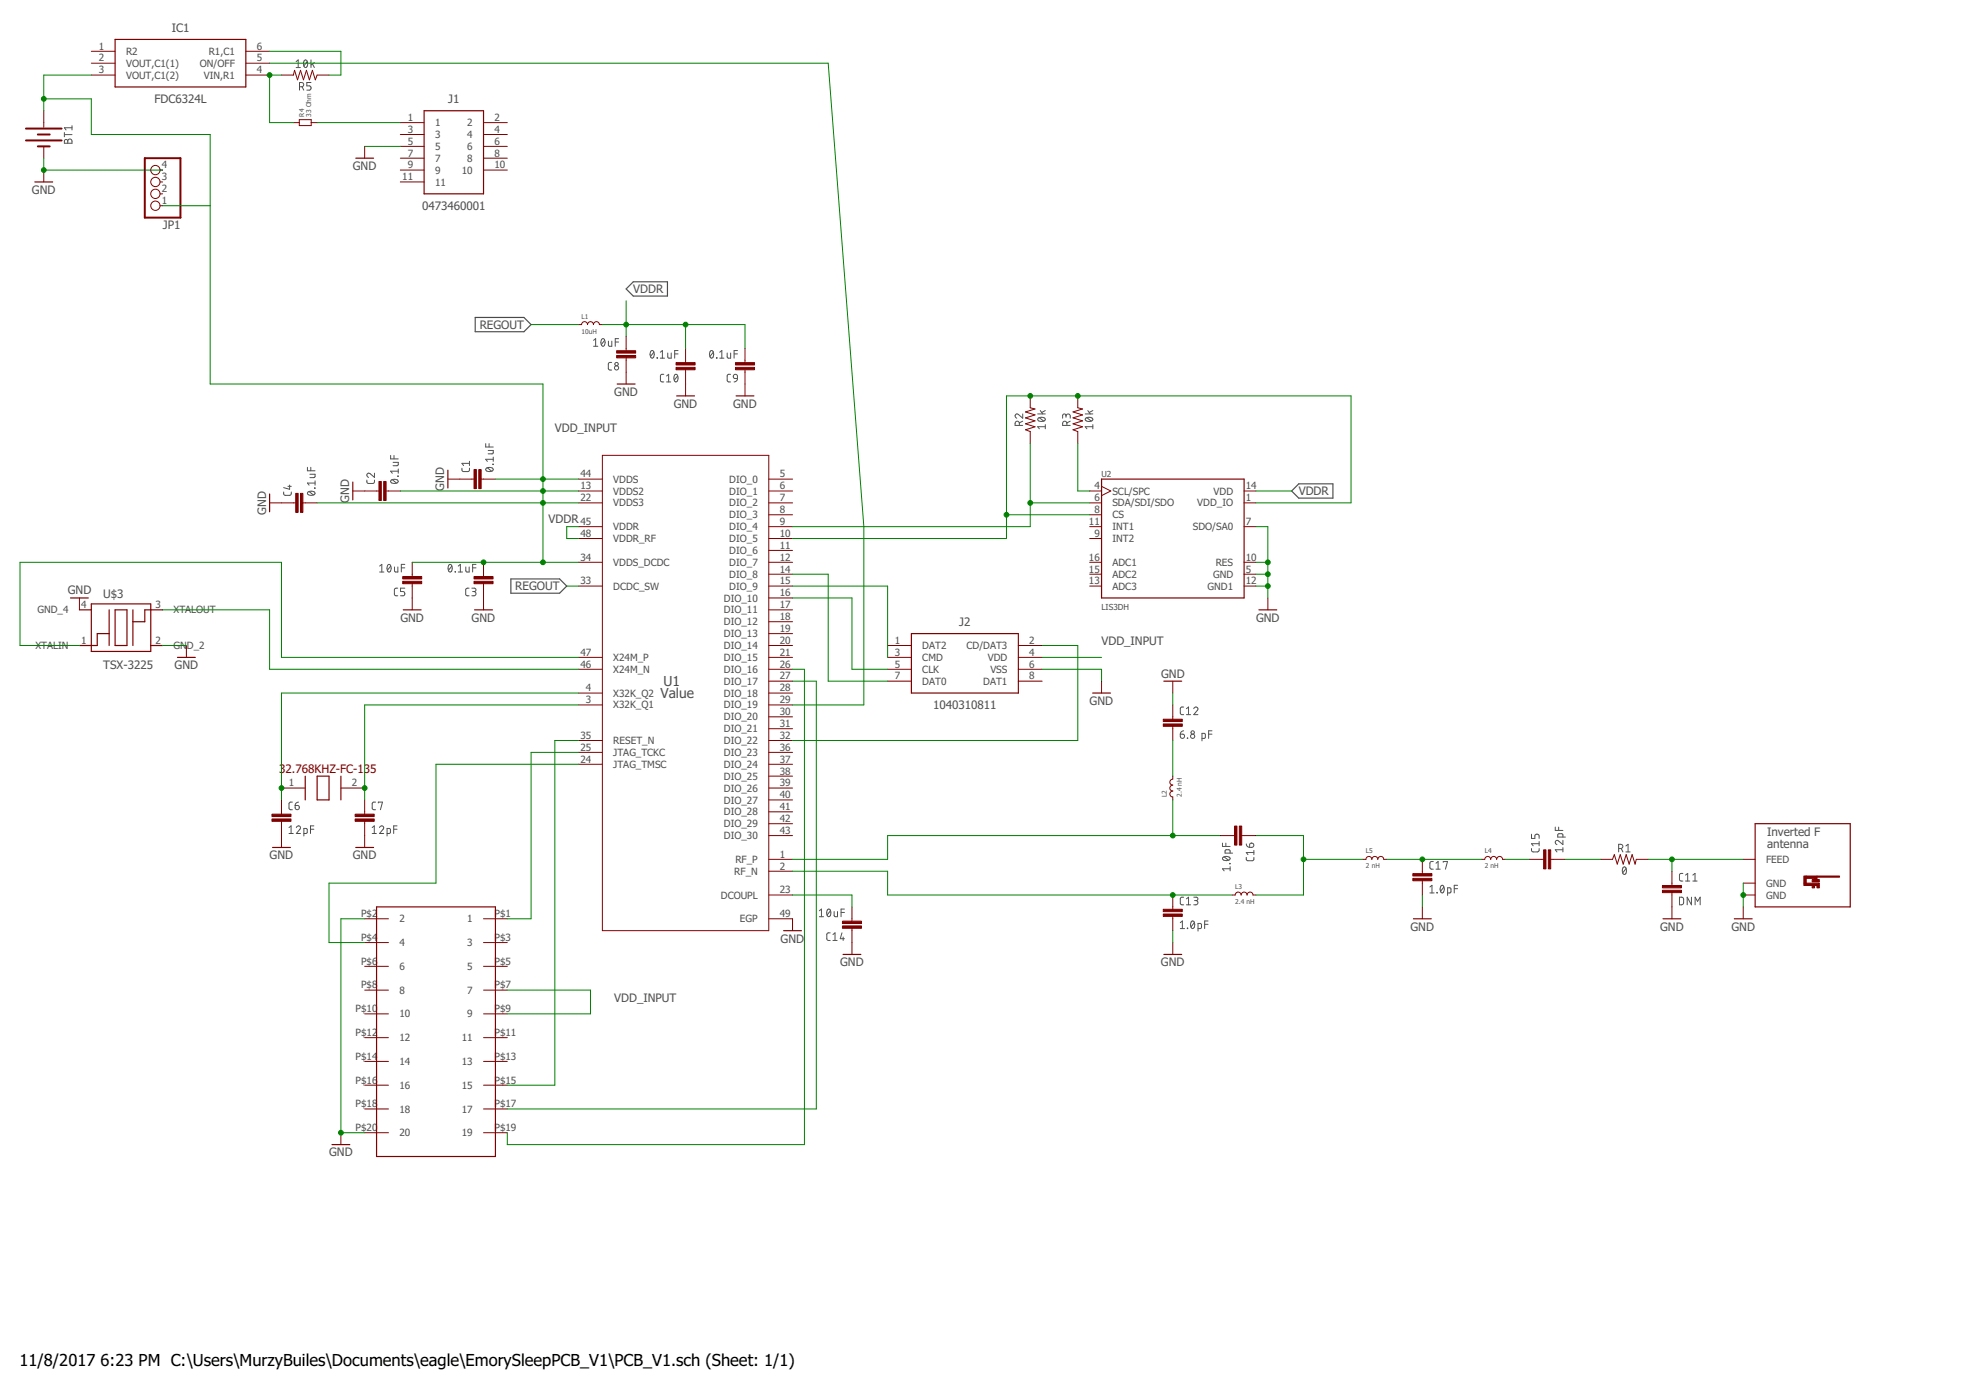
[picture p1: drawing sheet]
<svg xmlns="http://www.w3.org/2000/svg" width="420mm" height="297mm" viewBox="0 0 420 297" stroke-linecap="round" stroke-linejoin="round" font-family="sans-serif">
<g fill="none" stroke="#505050" stroke-width=".21">
<path d="M63.3 13.2l.4-.4v1.6M63.3 14.4h.9M64 18.5h.5a.46 .46 0 0 0 .4-.4 .46 .46 0 0 0-.4-.5h-.5v1.7M64.6 18.5l.3 .8M65.1 12.9l.2-.1a.95 .95 0 0 1 0 1.6 1 1 0 0 1-.2-1.5zM65.7 13.2l-.8 .9M66.5 17.6h-.9v.8h.5a.46 .46 0 0 1 .4 .4 .46 .46 0 0 1-.4 .5h-.5M66.5 12.8v1.6M66.8 13.7l.4 .7M67.2 13.4l-.7 .5M13.8 28.3v.9M13.8 28.8h1.6"/>
<path d="M13.9 29.9l.4-.1 .2 .4a.46 .46 0 0 1 .4-.5 .46 .46 0 0 1 .5 .5v.4h-1.6zM14.5 30.2v.4M15.4 26.9v.9M15.4 27.3h-1.6l.3 .5M126.9 72.7l.4-.3v1.6M126.9 74h.9M128.6 72.5l.3-.1a.95 .95 0 0 1 0 1.6 1.01 1.01 0 0 1-.3-1.5zM129.2 72.7l-.7 .9M130 72.9v.9l.3 .2h.4v-1.1M130.7 77.4l-.5 .1-.2 .3v1l.4 .3h.3M131.5 73.1h.7M132.2 72.4h-.7v1.6"/>
<path d="M139.1 75l.3-.1a.97 .97 0 0 1 0 1.6 1.03 1.03 0 0 1-.3-1.5zM139.7 75.3l-.7 .9M140.4 76.4l.1 .1zM141.1 76.5h.9M141.1 75.3l.5-.4v1.6M141.9 80h-.5l-.3 .3 .1 1.1 .3 .2h.4M142.7 75.4v1l.3 .1h.4v-1.1M144.2 75.6h.7M144.9 74.9h-.7v1.6M151.8 75l.3-.1a.97 .97 0 0 1 0 1.6 1.03 1.03 0 0 1-.3-1.5zM152.4 75.3l-.7 .9M153.1 76.4l.1 .1z"/>
<path d="M153.8 76.5h.9M153.8 75.3l.5-.4v1.6M155.4 75.4v1l.3 .1h.4v-1.1M156.1 80h-.5l-.2 .3v1.1l.2 .2h.5M156.9 75.6h.7M157.6 74.9h-.7v1.6M65.7 99.9v.7h1.6M66.4 99.9v.7M83.5 97.3v.8h1.6M84 98.8h1.1l-.1 .7h-1M84.2 97.3v.8M100.3 98.6v.9"/>
<path d="M100.3 99h-1.6l.4 .5M103.8 94.8v.7h1.6M104.2 100l.9 .7M104.3 96.3h1.1l-.1 .6-1 .1M104.5 94.8v.7M105.3 99.2l.1 .1zM105.4 97.7v.9M105.4 98.1h-1.6l.4 .5M142.5 81.6h.8M142.5 80.3l.4-.3v1.6M144.2 80.1l.3-.1a.97 .97 0 0 1 0 1.6 1.03 1.03 0 0 1-.3-1.5zM144.8 80.3l-.7 .9"/>
<path d="M156.8 80.1l.4-.1 .3 .1 .1 .8-.8-.1-.1-.4zM157.6 80.9l-.1 .4-.6 .3M217.8 90.9v-.4a.46 .46 0 0 0-.4-.5 .46 .46 0 0 0-.5 .5v.4h1.7M218.6 88.5v.9l-.9-.8a.45 .45 0 0 0-.7 .1 .45 .45 0 0 0 .3 .7M218.6 90l-.8 .4M221.8 88.5h1.6M221.9 89.4a1.02 1.02 0 0 1 1.5 .2 .97 .97 0 0 1-1.6 0zM222.1 89.3l.9 .7M222.3 87.7l.5 .8M223.4 91.2h-1.6l.3 .4M223.4 90.7v.9M223.4 87.7l-.8 .4"/>
<path d="M227.8 88.9a.46 .46 0 0 1 .5-.4 .46 .46 0 0 1 .4 .4v.5M227.8 89.2v-.4a.36 .36 0 0 0-.3-.3 .36 .36 0 0 0-.4 .3v.6M228 90.9v-.4a.46 .46 0 0 0-.4-.5 .46 .46 0 0 0-.5 .5v.4h1.6M228.7 90l-.7 .4M231.9 88.5h1.7M232 89.4a1.02 1.02 0 0 1 1.6 .2 .97 .97 0 0 1-1.7 0zM232.3 89.3l.9 .7M232.5 87.7l.5 .8M233.6 91.2h-1.7l.4 .4M233.6 90.7v.9M233.6 87.7l-.8 .4M60.6 105.1v.5l.4 .3 1-.1 .2-.2 .1-.5"/>
<path d="M61.5 103.9h.8M61.9 103.7v.9l-1.3-.4M65.8 105.2a1.03 1.03 0 0 1 1.5 .2 .97 .97 0 0 1-1.6 0zM66.1 105.1l.9 .7M66.2 101.3h1.1l-.1 .7-1 .1M67.2 104.3l.1 .1zM67.3 102.8v.9M67.3 103.2h-1.6l.4 .5M78.4 102.6v.5l.4 .2h1l.2-.2v-.5M80 101.1v.9l-.9-.8a.45 .45 0 0 0-.7 .2 .45 .45 0 0 0 .4 .6M83.6 102.6a1.03 1.03 0 0 1 1.5 .3 .97 .97 0 0 1-1.6 0zM83.8 102.5l.9 .7"/>
<path d="M85 101.7l.1 .1zM85.1 100.2v.9M85.1 100.7h-1.6l.3 .4M98.7 100.1v.5l.4 .2h1l.2-.2v-.5M103.9 100.1a1 1 0 0 1 1.5 .2 .95 .95 0 0 1-1.6 0zM81.1 122.2h.9M81.1 121l.5-.4v1.6M82.9 120.7l.2-.1a.95 .95 0 0 1 0 1.6 1.04 1.04 0 0 1-.2-1.5zM83.5 121l-.7 .9M84.3 121.2v.9l.3 .1h.4v-1M85 125.7l-.6 .1-.1 .2v1.1l.2 .2h.5M85.8 121.3h.7"/>
<path d="M86.5 125.7h-.9v.7h.5a.46 .46 0 0 1 .4 .5 .46 .46 0 0 1-.4 .4h-.5M86.5 120.6h-.7v1.6M95.9 120.7l.3-.1a.97 .97 0 0 1 0 1.6 1.02 1.02 0 0 1-.3-1.5zM96.6 121l-.8 .9M97.3 122.2h.1M97.9 122.2h.9M97.9 121l.5-.4v1.6M99.5 121.2l.1 .9 .2 .1h.5v-1M100.2 125.7l-.6 .1-.1 .2v1.1l.3 .2h.4M100.8 125.7h.6a.36 .36 0 0 1 .3 .3 .36 .36 0 0 1-.3 .4h-.4M101 121.3h.7M101.3 126.4a.46 .46 0 0 1 .4 .5 .46 .46 0 0 1-.4 .4h-.5"/>
<path d="M101.7 120.6h-.7v1.6M252.2 156.9h.6a.45 .45 0 0 1 .3 .5 .45 .45 0 0 1-.4 .4 .45 .45 0 0 1-.5-.4zM253 156.2l-.6 .3-.2 .4M253 151.1h-.5l-.3 .3 .1 1.1 .2 .2h.5M253.6 152.7h.8M253.6 151.4l.4-.3v1.6M253.7 157.7l.1 .1zM255.1 151.4a.44 .44 0 0 1 .6-.3 .44 .44 0 0 1 .2 .7l-.8 .9h.9M256.9 157.8h.5l.2-.2-.1-.9h-.6v1.6M258.3 156.9h.7M259 156.2h-.7v1.6M61.8 176.8l.4-.3v1.6"/>
<path d="M61.8 178.1h.9M62.5 171.4h-.5l-.2 .4v1l.2 .2h.5M63.1 172.1h.5a.45 .45 0 0 1 .4 .5 .45 .45 0 0 1-.5 .4 .45 .45 0 0 1-.4-.4zM63.3 176.8a.44 .44 0 0 1 .7-.3 .44 .44 0 0 1 .1 .7l-.8 .9h.9M63.8 171.4l-.6 .3-.1 .4M64.9 178.1h.6l.1-.2 .1-.6-.2-.2-.6-.1v1.6M66.4 177.2h.7M67.1 176.5h-.7v1.6M79.5 178.1h.9M79.5 176.8l.5-.3v1.6M80.3 171.4h-.5l-.3 .4 .1 1 .2 .2h.5M80.9 171.6v-.2h.8l-.4 1.6"/>
<path d="M81.1 176.8a.44 .44 0 0 1 .6-.3 .44 .44 0 0 1 .2 .7l-.8 .9h.9M82.7 178.1h.6l.1-.2v-.6l-.1-.2-.6-.1v1.6M84.1 177.2h.8M84.9 176.5h-.8v1.6M327.3 178.3v.9h.7v-.6a.46 .46 0 0 1 .5-.3 .46 .46 0 0 1 .4 .3v.6M328.9 179.8v.9M332.4 176.7v.8h1.6M333.1 176.7v.8M334 179.6v.9l-.9-.8a.44 .44 0 0 0-.7 .2 .44 .44 0 0 0 .3 .6M334 178.9l-.1-.7h-.7l-.2 .1-.1 .6h1.6M175.1 194.6l.5-.3v1.6M175.1 195.9h.9"/>
<path d="M176.9 194.4l.2-.1a.97 .97 0 0 1 0 1.6 1.03 1.03 0 0 1-.2-1.5zM177.4 199.3l-.5 .1-.2 .3v1l.2 .2 .5 .1M177.5 194.6l-.7 .9M178 199.7l.5-.4v1.7M178.3 194.8v.9l.2 .2h.5v-1.1M179.7 195h.8M179.9 199.3l-.3 1.3h.9M180.5 194.3h-.8v1.6M252.2 197.2l.5-.4v1.6M252.2 198.4h1M253 191.7h-.5l-.3 .4 .1 1 .3 .3h.4M253.6 193.4h.8"/>
<path d="M253.6 192.1l.4-.4v1.7M253.7 198.3l.1 .1zM254.6 196.9l.3-.1a.97 .97 0 0 1 0 1.6 1.03 1.03 0 0 1-.3-1.5zM255.1 191.7h.6a.36 .36 0 0 1 .3 .4 .36 .36 0 0 1-.3 .3h-.4M255.2 197.2l-.7 .9M255.6 192.4a.46 .46 0 0 1 .4 .5 .46 .46 0 0 1-.4 .5h-.5M256 198.4h.6l.2-.1v-.7l-.2-.2-.6-.1v1.7M257.5 197.5h.7M258.2 196.8h-.7v1.6M261.3 180.2v.7h1.6M261.4 183.2a1.02 1.02 0 0 1 1.5 .3 .97 .97 0 0 1-1.6 0zM261.6 183.1l.9 .7"/>
<path d="M262 180.2v.7M262.8 184.5l.1 .1zM262.9 182.3v-.5l-.2-.2-.9 .1v.6h1.6M262.9 185.7h-1.6l.3 .4M262.9 185.2v.9M266.3 183.2l.1 .5 .3 .2h1l.2-.2 .1-.5M266.3 180.3l.2 .5 .6 .3M267.2 180.3a.47 .47 0 0 1 .7 .1 .47 .47 0 0 1-.4 .7h-.4zM268 181.7v.9M268 182.2h-1.7l.4 .4M305.6 189.5l.4-.3v1.6M305.6 190.8h.9"/>
<path d="M306.3 184.1h-.5l-.2 .4v1l.2 .2h.5M306.9 185.7h.9M306.9 184.5l.4-.4v1.6M307.1 190.7l.1 .1zM308 189.3l.1-.1a.8 .8 0 0 1 .6 .6 .8 .8 0 0 1-.2 .8l-.3 .2a1.03 1.03 0 0 1-.2-1.5zM308.4 184.3v-.2h1l-.5 1.6M308.6 189.5l-.7 1M309.4 190.8l.6-.1 .1-.7-.1-.2-.6-.1v1.6M310.8 189.9h.7M311.5 189.2h-.7v1.6M327.3 181.3v.5l.4 .3 1.1-.2 .1-.6M328.9 180.3h-1.6l.4 .4"/>
<path d="M334 181.6h-1.6l.3 .5M334 181.1v1M345.9 181.3h.5a.46 .46 0 0 0 .4-.4 .46 .46 0 0 0-.4-.5h-.5v1.7M346.5 181.3l.3 .8M346.9 185.4l.3-.1a.97 .97 0 0 1 0 1.6 1.03 1.03 0 0 1-.3-1.5zM347.5 182.1h.9M347.5 180.8l.4-.4v1.7M347.5 185.6l-.7 .9M358.9 191.7h.6l.3 .3v1.1l-.3 .2-.6 .1zM359.6 186.6l-.5 .1-.2 .3v1l.2 .2 .5 .1M360.2 188.3h.9M360.2 187l.5-.4v1.7"/>
<path d="M361.5 191.7v1.7l-.9-1.7v1.7M361.8 187l.4-.4v1.7M361.8 188.3h.9M362.3 193.4v-1.7l.5 .9 .5-.9v1.7M178 201h.9M180.2 200.2v.8"/>
<circle cx="131.8" cy="78.6" r=".45"/>
<circle cx="131.8" cy="77.8" r=".36"/>
<circle cx="254.9" cy="157.3" r=".45"/>
<circle cx="254.9" cy="156.5" r=".36"/>
</g>
<path d="M101.6 67.8h10.4l1.5 1.6-1.5 1.5h-10.4zM135.3 60.2h7.3v3.1h-7.3l-1.5-1.6zM276 104.9l1.6-1.5h7.3v3h-7.3zM109.2 123.7h10.4l1.5 1.5-1.5 1.6h-10.4z" fill="none" stroke="#505050" stroke-width=".25"/>
<g fill="none" stroke="#800000" stroke-width=".25">
<path d="M24.6 8.4h27.9v10.2h-27.9zM7.5 38.9h3.8M76 33.8h3.8M90.6 23.7h12.7v17.7h-12.7zM131.9 82.1h3.8M144.6 84.6h3.8M157.3 84.6h3.8M57.6 105.6v3.8M75.4 103v3.8M95.7 100.5v3.8M235.4 102.4h30.5v25.4h-30.5zM15.1 127.8h3.8"/>
<path d="M17 130.3h2.5M19.5 129.1h12.7v10.1h-12.7zM23.3 135.4h-2.5v2.5h-3.8M23.3 130.3v7.6M24.6 130.3h2.5v7.6h-2.5zM28.4 130.3v7.6M32.2 137.9h2.6M34.8 130.3h-3.9v2.6h-2.5M86.2 130.3h3.8M101.4 130.3h3.8M194.8 135.4h22.8v12.7h-22.8zM269 130.3h3.9"/>
<path d="M37.9 140.5h3.8M233.5 148.1h3.8M248.7 145.6h3.8M65.2 165.9v5M67.8 165.9h2.5v5h-2.5zM72.9 165.9v5M375.1 176h20.3v17.8h-20.3zM58.3 181.1h3.8M76 181.1h3.8M80.5 193.8h25.4v53.3h-25.4zM167.5 198.9h3.8M302.1 196.3h3.8"/>
<path d="M355.4 196.3h3.8M370.6 196.3h3.9M180.2 204h3.8M248.7 204h3.8M71 244.6h3.8"/>
</g>
<g fill="#800000" stroke="#800000" stroke-width=".21">
<path d="M388.3 189.2h.5v.5h-.5z"/>
<path d="M387.3 189.2h.5v.5h-.5z"/>
<path d="M387.3 188h1.5v.5h-1.5z"/>
<path d="M387.8 187.7h.5v.3h-.5z"/>
<path d="M385.5 188.7h3.3v.5h-3.3z"/>
<path d="M385.5 187.2h.5v1.5h-.5z"/>
<path d="M386 187.2h2.3v.5h-2.3z"/>
<path d="M388.3 187.2h4.8v.3h-4.8z"/>
<path d="M102.3 100.4h.5v4h-.5z"/>
<path d="M101.3 100.4h.5v4h-.5z"/>
<path d="M82 102.9h.5v4.1h-.5z"/>
<path d="M81 102.9h.5v4.1h-.5z"/>
<path d="M101.3 123.2h4.1v.5h-4.1z"/>
<path d="M101.3 124.2h4.1v.5h-4.1z"/>
<path d="M64.2 105.4h.5v4.1h-.5z"/>
<path d="M63.2 105.4h.5v4.1h-.5z"/>
<path d="M86.1 123.2h4v.5h-4z"/>
<path d="M86.1 124.2h4v.5h-4z"/>
<path d="M58.1 175h4.1v.5h-4.1z"/>
<path d="M58.1 174h4.1v.5h-4.1z"/>
<path d="M75.9 175h4.1v.5h-4.1z"/>
<path d="M75.9 174h4.1v.5h-4.1z"/>
<path d="M131.8 75h4v.5h-4z"/>
<path d="M131.8 76h4v.5h-4z"/>
<path d="M157.2 77.5h4v.5h-4z"/>
<path d="M157.2 78.5h4v.5h-4z"/>
<path d="M144.5 77.5h4v.5h-4z"/>
<path d="M144.5 78.5h4v.5h-4z"/>
<path d="M355.3 190.2h4v.6h-4z"/>
<path d="M355.3 189.2h4v.5h-4z"/>
<path d="M248.6 154.7h4.1v.5h-4.1z"/>
<path d="M248.6 153.7h4.1v.5h-4.1z"/>
<path d="M248.6 195.3h4.1v.5h-4.1z"/>
<path d="M248.6 194.3h4.1v.5h-4.1z"/>
<path d="M330.9 181.6h.5v4.1h-.5z"/>
<path d="M329.9 181.6h.5v4.1h-.5z"/>
<path d="M263.8 176.5h.6v4.1h-.6z"/>
<path d="M264.9 176.5h.5v4.1h-.5z"/>
<path d="M301.9 187.7h4.1v.5h-4.1z"/>
<path d="M301.9 186.7h4.1v.5h-4.1z"/>
<path d="M180 196.8h4.1v.6h-4.1z"/>
<path d="M180 197.9h4.1v.5h-4.1z"/>
</g>
<g fill="none" stroke="#800000" stroke-width=".21">
<path d="M19.5 11h5.1M19.5 13.5h5.1M19.5 16h5.1M52.5 11h5.1M52.5 13.5h5.1M52.5 16h5.1M60.2 16h2.5l.2-1 .7 2.1 .6-2.1 .7 2.1 .6-2.1 .6 2.1 .7-2.1 .6 2.1 .4-1.1h2.5M9.4 23.7v3.5M9.4 31.3v2.5M9.4 36.3v2.6M34.2 38.9h.6M34.2 36.3h.6"/>
<path d="M62.7 26.2h1.3M64 25.6h2.5v1.2h-2.5zM66.5 26.2h1.3M77.9 31.3v2.5M85.6 38.9h5M85.6 36.3h5M85.6 26.2h5M85.6 28.7h5M85.6 31.3h5M85.6 33.8h5M103.3 36.3h5.1M103.3 26.2h5.1"/>
<path d="M103.3 28.7h5.1M103.3 31.3h5.1M103.3 33.8h5.1M34.2 44h.6M34.2 41.4h.6M123.7 69.4h.6a.63 .63 0 0 1 .6-.7 .63 .63 0 0 1 .7 .7 .63 .63 0 0 1 .6-.7 .63 .63 0 0 1 .6 .7 .63 .63 0 0 1 .7-.7 .63 .63 0 0 1 .6 .7h.6M133.8 71.9v3.1M133.8 76.5v5.6M146.5 74.4v3.1M146.5 79v5.6M159.2 74.4v3.1M159.2 79v5.6"/>
<path d="M128.7 97.3h35.6v101.6h-35.6zM220.2 84.6v2.5l1 .3-2 .6 2 .7-2 .6 2 .6-2 .7 2 .6-2 .6 1 .4v2.6M230.3 84.6v2.5l1.1 .3-2.1 .6 2.1 .7-2.1 .6 2.1 .6-2.1 .7 2.1 .6-2.1 .6 1 .4v2.6M57.6 107.5h5.6M64.7 107.5h3.1M75.4 104.9h5.6M82.5 104.9h3.1M95.7 102.4h5.6M102.8 102.4h3.1M123.7 102.4h5M123.7 104.9h5M123.7 107.5h5"/>
<path d="M123.7 112.5h5M123.7 115.1h5M164.3 102.4h5.1M164.3 104.9h5.1M164.3 107.5h5.1M164.3 110h5.1M164.3 112.5h5.1M164.3 115.1h5.1M164.3 117.6h5.1M232.9 104.9h2.5M232.9 107.5h2.5M232.9 110h2.5"/>
<path d="M232.9 112.5h2.5M232.9 115.1h2.5M235.4 103.9l2 1-2 1M265.9 104.9h2.5M265.9 107.5h2.5M265.9 112.5h2.5M17 127.8v2.5M39.8 137.9v2.6M88.1 120.2v3M88.1 124.7v5.6M103.3 120.2v3M103.3 124.7v5.6"/>
<path d="M123.7 120.2h5M123.7 125.2h5M164.3 120.2h5.1M164.3 122.7h5.1M164.3 125.2h5.1M164.3 127.8h5.1M164.3 130.3h5.1M164.3 132.9h5.1M164.3 135.4h5.1M164.3 137.9h5.1M189.7 137.9h5.1M217.6 137.9h5.1"/>
<path d="M232.9 120.2h2.5M232.9 122.7h2.5M232.9 125.2h2.5M265.9 120.2h2.5M265.9 122.7h2.5M265.9 125.2h2.5M271 127.8v2.5M123.7 150.6h5M123.7 148.1h5M123.7 140.5h5M123.7 143h5M123.7 158.2h5"/>
<path d="M164.3 150.6h5.1M164.3 148.1h5.1M164.3 140.5h5.1M164.3 143h5.1M164.3 145.6h5.1M164.3 153.2h5.1M164.3 155.7h5.1M164.3 158.2h5.1M189.7 140.5h5.1M189.7 143h5.1M189.7 145.6h5.1M217.6 140.5h5.1"/>
<path d="M217.6 143h5.1M217.6 145.6h5.1M235.4 145.6v2.5M250.6 145.6v2.5M250.6 150.6v3.1M250.6 155.2v3M60.2 168.4h5M60.2 170.9v3.1M60.2 175.5v5.6M72.9 168.4h5M77.9 170.9v3.1M77.9 175.5v5.6"/>
<path d="M123.7 163.3h5M123.7 160.8h5M164.3 163.3h5.1M164.3 160.8h5.1M164.3 165.9h5.1M164.3 168.4h5.1M164.3 170.9h5.1M164.3 173.5h5.1M164.3 176h5.1M164.3 178.6h5.1M250.6 165.9v.6a.63 .63 0 0 0-.6 .6 .63 .63 0 0 0 .6 .7 .63 .63 0 0 0-.6 .6 .63 .63 0 0 0 .6 .6 .63 .63 0 0 0-.6 .7 .63 .63 0 0 0 .6 .6v.6M260.8 178.6h3"/>
<path d="M265.4 178.6h3M77.9 196.3h5.1M103.3 196.3h5.1M164.3 183.6h5.1M164.3 191.3h5.1M164.3 186.2h5.1M164.3 196.3h5.1v2.6M182.1 193.8v3M182.1 198.4v5.6M250.6 191.3v3M250.6 195.8v3.1M263.3 191.3h.7a.63 .63 0 0 1 .6-.7 .63 .63 0 0 1 .6 .7 .63 .63 0 0 1 .7-.7 .63 .63 0 0 1 .6 .7 .63 .63 0 0 1 .6-.7 .63 .63 0 0 1 .7 .7h.6"/>
<path d="M291.3 183.6h.6a.63 .63 0 0 1 .6-.6 .63 .63 0 0 1 .7 .6 .63 .63 0 0 1 .6-.6 .63 .63 0 0 1 .6 .6 .63 .63 0 0 1 .7-.6 .63 .63 0 0 1 .6 .6h.7M304 183.6v3.1M304 188.2v3.1M304 193.8v2.5M316.7 183.6h.6a.63 .63 0 0 1 .6-.6 .63 .63 0 0 1 .7 .6 .63 .63 0 0 1 .6-.6 .63 .63 0 0 1 .6 .6 .63 .63 0 0 1 .7-.6 .63 .63 0 0 1 .6 .6h.7M326.8 183.6h3.1M331.4 183.6h3.1M342.1 183.6h2.5l.4-1 .6 2.1 .7-2.1 .6 2.1 .6-2.1 .7 2.1 .6-2.1 .6 2.1 .3-1.1h2.5M357.3 186.2v3M357.3 190.8v5.5M372.6 183.6h2.5M372.6 191.3h2.5"/>
<path d="M372.6 188.7h2.5M372.6 193.8v2.5M77.9 201.4h5.1M77.9 206.5h5.1M77.9 211.6h5.1M77.9 216.7h5.1M103.3 201.4h5.1M103.3 206.5h5.1M103.3 211.6h5.1M103.3 216.7h5.1M250.6 201.4v2.6M77.9 221.7h5.1"/>
<path d="M77.9 226.8h5.1M77.9 231.9h5.1M77.9 237h5.1M103.3 221.7h5.1M103.3 226.8h5.1M103.3 231.9h5.1M103.3 237h5.1M72.9 242.1v2.5M77.9 242.1h5.1M103.3 242.1h5.1"/>
<circle cx="33.2" cy="38.9" r=".99"/>
<circle cx="33.2" cy="36.3" r=".99"/>
<circle cx="33.2" cy="41.4" r=".99"/>
<circle cx="33.2" cy="44" r=".99"/>
</g>
<path d="M5.5 27.5h7.7M5.5 30h7.7M8.1 28.7h2.5M8.1 31.3h2.5M30.9 33.8h7.7v12.7h-7.7z" fill="none" stroke="#800000" stroke-width=".42"/>
<g fill="none" stroke="#008000" stroke-width=".21">
<path d="M19.5 16h-10.1v7.7M57.6 11h15.3v5h-2.6M57.6 13.5h119.4l7.6 99v38.1h-15.2M60.2 16h-2.6v10.2h5.1M9.4 21.1h10.1v7.6h25.4v53.4h71.1v38.1M9.4 33.8v2.5h25.4M67.8 26.2h17.8M77.9 31.3h7.7M34.8 44h10.1M113.5 69.4h10.2M128.7 69.4h30.5v5M133.8 64.3v7.6"/>
<path d="M146.5 69.4v5M220.2 94.8v17.7h-50.8M230.3 94.8v10.1h2.6M67.8 107.5h55.9M85.6 104.9h38.1M105.9 102.4h17.8M123.7 112.5h-2.6v2.6h2.6M215.1 110h17.8M220.2 107.5h12.7M268.4 104.9h7.6M268.4 107.5h20.3v-22.9h-73.6v30.5h-45.7M268.4 112.5h2.6v15.3"/>
<path d="M17 137.9h-12.7v-17.7h55.9v20.3h63.5M34.8 137.9h5M34.8 130.3h22.8v12.7h66.1M88.1 120.2h35.6M121.1 125.2h2.6M169.4 122.7h7.6v22.9h12.7M169.4 125.2h20.3v15.3M169.4 127.8h12.7v15.2h7.6M222.7 137.9h7.6v20.3h-60.9M268.4 120.2h2.6M268.4 122.7h2.6M268.4 125.2h2.6"/>
<path d="M123.7 150.6h-45.8v20.3M123.7 148.1h-63.5v22.8M123.7 158.2h-5.1v73.7h-10.2M169.4 143h2.5v101.6h-63.5v-2.5M169.4 145.6h5.1v91.4h-66.1M222.7 140.5h12.7M222.7 143h12.7v2.6M250.6 148.1v2.5M250.6 158.2v7.7M123.7 160.8h-10.2v35.5h-5.1M123.7 163.3h-30.5v25.4h-22.9v12.7h7.6M250.6 170.9v7.7"/>
<path d="M260.8 178.6h-71.1v5h-20.3M268.4 178.6h10.2v12.7h-10.2M77.9 196.3h-5v45.8h5M169.4 191.3h12.7v2.5M169.4 186.2h20.3v5.1h73.6M250.6 198.9v2.5M278.6 183.6h12.7M296.4 183.6h20.3M304 191.3v2.5M321.8 183.6h5M334.5 183.6h7.6M352.2 183.6h20.4"/>
<path d="M357.3 183.6v2.6M372.6 188.7v5.1M108.4 211.6h17.8v5.1h-17.8"/>
</g>
<g fill="#008000" stroke="#008000" stroke-width=".21">
<circle cx="116" cy="120.2" r=".51"/>
<circle cx="116" cy="107.5" r=".51"/>
<circle cx="116" cy="104.9" r=".51"/>
<circle cx="116" cy="102.4" r=".51"/>
<circle cx="103.3" cy="120.2" r=".51"/>
<circle cx="9.4" cy="21.1" r=".51"/>
<circle cx="372.6" cy="191.3" r=".51"/>
<circle cx="271" cy="122.7" r=".51"/>
<circle cx="271" cy="125.2" r=".51"/>
<circle cx="271" cy="120.2" r=".51"/>
<circle cx="9.4" cy="36.3" r=".51"/>
<circle cx="72.9" cy="242.1" r=".51"/>
<circle cx="77.9" cy="168.4" r=".51"/>
<circle cx="60.2" cy="168.4" r=".51"/>
<circle cx="133.8" cy="69.4" r=".51"/>
<circle cx="146.5" cy="69.4" r=".51"/>
<circle cx="250.6" cy="191.3" r=".51"/>
<circle cx="250.6" cy="178.6" r=".51"/>
<circle cx="278.6" cy="183.6" r=".51"/>
<circle cx="304" cy="183.6" r=".51"/>
<circle cx="357.3" cy="183.6" r=".51"/>
<circle cx="230.3" cy="84.6" r=".51"/>
<circle cx="220.2" cy="84.6" r=".51"/>
<circle cx="215.1" cy="110" r=".51"/>
<circle cx="220.2" cy="107.5" r=".51"/>
<circle cx="57.6" cy="16" r=".51"/>
</g>
<g font-size="3.5">
<text x="4.2" y="291.8">11/8/2017</text>
<text x="21.5" y="291.8">6:23 PM C:\Users\MurzyBuiles\Documents\eagle\EmorySleepPCB_V1\PCB_V1.sch (Sheet: 1/1)</text>
</g>
<g font-size="2.9" fill="#505050">
<text x="141.2" y="149.1">Value</text>
<text x="141.8" y="146.6">U1</text>
</g>
<g font-size="2.5" fill="#505050">
<text x="36.7" y="6.8">IC1</text>
<text x="33" y="22">FDC6324L</text>
<text x="95.8" y="22">J1</text>
<text x="6.8" y="41.4">GND</text>
<text x="75.4" y="36.4">GND</text>
<text x="90.2" y="44.9">0473460001</text>
<text x="34.8" y="48.9">JP1</text>
<text x="135.3" y="62.6">VDDR</text>
<text x="102.5" y="70.3">REGOUT</text>
<text x="131.3" y="84.6">GND</text>
<text x="144" y="87.1">GND</text>
<text x="156.7" y="87.1">GND</text>
<text x="118.6" y="92.2">VDD_INPUT</text>
<text x="74.6" y="107.4" transform="rotate(-90 74.6 107.4)">GND</text>
<text x="95" y="104.9" transform="rotate(-90 95 104.9)">GND</text>
<text x="277.6" y="105.8">VDDR</text>
<text x="56.9" y="110" transform="rotate(-90 56.9 110)">GND</text>
<text x="117.2" y="111.8">VDDR</text>
<text x="14.5" y="127">GND</text>
<text x="22.1" y="127.8">U$3</text>
<text x="110.1" y="126.1">REGOUT</text>
<text x="85.6" y="132.9">GND</text>
<text x="100.8" y="132.9">GND</text>
<text x="205" y="133.7">J2</text>
<text x="235.4" y="137.9">VDD_INPUT</text>
<text x="268.4" y="132.9">GND</text>
<text x="22.1" y="143">TSX-3225</text>
<text x="37.3" y="143">GND</text>
<text x="248.1" y="144.8">GND</text>
<text x="199.4" y="151.5">1040310811</text>
<text x="232.9" y="150.6">GND</text>
<text x="377.6" y="178.6">Inverted F</text>
<text x="57.6" y="183.6">GND</text>
<text x="75.4" y="183.6">GND</text>
<text x="377.6" y="181.1">antenna</text>
<text x="166.8" y="201.4">GND</text>
<text x="301.4" y="198.9">GND</text>
<text x="354.8" y="198.9">GND</text>
<text x="370" y="198.9">GND</text>
<text x="179.5" y="206.5">GND</text>
<text x="248.1" y="206.5">GND</text>
<text x="131.3" y="214.1">VDD_INPUT</text>
<text x="70.3" y="247.1">GND</text>
</g>
<text font-size="2.5" fill="#800000" x="59.7" y="165.1">32.768KHZ-FC-135</text>
<g font-size="2.1" fill="#505050">
<text x="21.1" y="10.6">1</text>
<text x="26.9" y="11.7">R2</text>
<text x="44.6" y="11.7">R1,C1</text>
<text x="54.9" y="10.6">6</text>
<text x="21.1" y="13.1">2</text>
<text x="21.1" y="15.7">3</text>
<text x="26.9" y="14.3">VOUT,C1(1)</text>
<text x="26.9" y="16.8">VOUT,C1(2)</text>
<text x="42.7" y="14.3">ON/OFF</text>
<text x="43.6" y="16.8">VIN,R1</text>
<text x="54.9" y="13.1">5</text>
<text x="54.9" y="15.7">4</text>
<text x="87.1" y="25.8">1</text>
<text x="87.1" y="28.4">3</text>
<text x="93" y="27">1</text>
<text x="93" y="29.5">3</text>
<text x="99.8" y="27">2</text>
<text x="99.8" y="29.5">4</text>
<text x="105.7" y="25.8">2</text>
<text x="105.7" y="28.4">4</text>
<text x="34.6" y="36">4</text>
<text x="87.1" y="30.9">5</text>
<text x="87.1" y="33.5">7</text>
<text x="87.1" y="36">9</text>
<text x="93" y="32">5</text>
<text x="93" y="34.6">7</text>
<text x="99.8" y="32">6</text>
<text x="99.8" y="34.6">8</text>
<text x="105.7" y="30.9">6</text>
<text x="105.7" y="33.5">8</text>
<text x="105.7" y="36">10</text>
<text x="34.6" y="41.1">2</text>
<text x="34.6" y="38.5">3</text>
<text x="86" y="38.5">11</text>
<text x="93" y="37.1">9</text>
<text x="93" y="39.7">11</text>
<text x="98.7" y="37.1">10</text>
<text x="34.6" y="43.6">1</text>
<text x="124.1" y="104.6">13</text>
<text x="124.1" y="107.1">22</text>
<text x="124.1" y="102">44</text>
<text x="131.1" y="105.7">VDDS2</text>
<text x="131.1" y="103.1">VDDS</text>
<text x="155.9" y="103.1">DIO_0</text>
<text x="155.9" y="105.7">DIO_1</text>
<text x="166.6" y="102">5</text>
<text x="166.6" y="104.6">6</text>
<text x="166.6" y="107.1">7</text>
<text x="233.9" y="104.6">4</text>
<text x="233.9" y="107.1">6</text>
<text x="237.7" y="105.7">SCL/SPC</text>
<text x="259.4" y="105.7">VDD</text>
<text x="266.2" y="107.1">1</text>
<text x="266.2" y="104.6">14</text>
<text x="124.1" y="112.2">45</text>
<text x="131.1" y="108.2">VDDS3</text>
<text x="131.1" y="113.3">VDDR</text>
<text x="155.9" y="108.2">DIO_2</text>
<text x="155.9" y="110.8">DIO_3</text>
<text x="155.9" y="113.3">DIO_4</text>
<text x="166.6" y="109.6">8</text>
<text x="166.6" y="112.2">9</text>
<text x="232.7" y="112.2">11</text>
<text x="233.9" y="109.6">8</text>
<text x="237.7" y="108.2">SDA/SDI/SDO</text>
<text x="237.7" y="110.8">CS</text>
<text x="237.7" y="113.3">INT1</text>
<text x="254.9" y="113.3">SDO/SA0</text>
<text x="255.9" y="108.2">VDD_IO</text>
<text x="266.2" y="112.2">7</text>
<text x="124.1" y="119.8">34</text>
<text x="124.1" y="114.7">48</text>
<text x="131.1" y="115.8">VDDR_RF</text>
<text x="155.9" y="115.8">DIO_5</text>
<text x="155.9" y="118.4">DIO_6</text>
<text x="166.6" y="114.7">10</text>
<text x="166.6" y="117.3">11</text>
<text x="166.6" y="119.8">12</text>
<text x="232.7" y="119.8">16</text>
<text x="233.9" y="114.7">9</text>
<text x="237.7" y="115.8">INT2</text>
<text x="266.2" y="119.8">10</text>
<text x="124.1" y="124.9">33</text>
<text x="131.1" y="126">DCDC_SW</text>
<text x="131.1" y="120.9">VDDS_DCDC</text>
<text x="155.9" y="120.9">DIO_7</text>
<text x="155.9" y="123.5">DIO_8</text>
<text x="166.6" y="122.3">14</text>
<text x="166.6" y="124.9">15</text>
<text x="232.7" y="124.9">13</text>
<text x="232.7" y="122.3">15</text>
<text x="237.7" y="126">ADC3</text>
<text x="237.7" y="120.9">ADC1</text>
<text x="237.7" y="123.5">ADC2</text>
<text x="259.2" y="123.5">GND</text>
<text x="259.8" y="120.9">RES</text>
<text x="266.2" y="124.9">12</text>
<text x="266.2" y="122.3">5</text>
<text x="8" y="131.1">GND_4</text>
<text x="17.3" y="130">4</text>
<text x="33.2" y="130">3</text>
<text x="37.1" y="131.1">XTALOUT</text>
<text x="154.7" y="128.5">DIO_10</text>
<text x="154.7" y="131.1">DIO_11</text>
<text x="155.9" y="126">DIO_9</text>
<text x="166.6" y="127.4">16</text>
<text x="166.6" y="130">17</text>
<text x="258.1" y="126">GND1</text>
<text x="17.3" y="137.6">1</text>
<text x="33.2" y="137.6">2</text>
<text x="154.7" y="133.6">DIO_12</text>
<text x="154.7" y="136.2">DIO_13</text>
<text x="166.6" y="132.5">18</text>
<text x="166.6" y="135">19</text>
<text x="166.6" y="137.6">20</text>
<text x="191.3" y="137.6">1</text>
<text x="220" y="137.6">2</text>
<text x="7.6" y="138.7">XTALIN</text>
<text x="37.1" y="138.7">GN</text>
<text x="39.9" y="138.7">D_2</text>
<text x="124.1" y="142.7">46</text>
<text x="124.1" y="140.1">47</text>
<text x="131.1" y="143.8">X24M_N</text>
<text x="131.1" y="141.2">X24M_P</text>
<text x="154.7" y="138.7">DIO_14</text>
<text x="154.7" y="141.2">DIO_15</text>
<text x="154.7" y="143.8">DIO_16</text>
<text x="166.6" y="140.1">21</text>
<text x="166.6" y="142.7">26</text>
<text x="191.3" y="140.1">3</text>
<text x="191.3" y="142.7">5</text>
<text x="197.1" y="138.7">DAT2</text>
<text x="197.1" y="141.2">CMD</text>
<text x="197.1" y="143.8">CLK</text>
<text x="206.5" y="138.7">CD/DAT3</text>
<text x="211.1" y="141.2">VDD</text>
<text x="211.7" y="143.8">VSS</text>
<text x="220" y="140.1">4</text>
<text x="220" y="142.7">6</text>
<text x="125.2" y="147.7">4</text>
<text x="131.1" y="148.9">X32K_Q2</text>
<text x="154.7" y="146.3">DIO_17</text>
<text x="154.7" y="148.9">DIO_18</text>
<text x="166.6" y="145.2">27</text>
<text x="166.6" y="147.7">28</text>
<text x="191.3" y="145.2">7</text>
<text x="197.1" y="146.3">DAT0</text>
<text x="210.1" y="146.3">DAT1</text>
<text x="220" y="145.2">8</text>
<text x="125.2" y="150.3">3</text>
<text x="131.1" y="151.4">X32K_Q1</text>
<text x="154.7" y="151.4">DIO_19</text>
<text x="154.7" y="153.9">DIO_20</text>
<text x="166.6" y="150.3">29</text>
<text x="166.6" y="152.8">30</text>
<text x="166.6" y="155.4">31</text>
<text x="124.1" y="160.4">25</text>
<text x="124.1" y="157.9">35</text>
<text x="131.1" y="161.6">JTAG_TCKC</text>
<text x="131.1" y="159">RESET_N</text>
<text x="154.7" y="156.5">DIO_21</text>
<text x="154.7" y="159">DIO_22</text>
<text x="154.7" y="161.6">DIO_23</text>
<text x="166.6" y="157.9">32</text>
<text x="166.6" y="160.4">36</text>
<text x="124.1" y="163">24</text>
<text x="131.1" y="164.1">JTAG_TMSC</text>
<text x="154.7" y="164.1">DIO_24</text>
<text x="154.7" y="166.6">DIO_25</text>
<text x="166.6" y="163">37</text>
<text x="166.6" y="165.5">38</text>
<text x="61.7" y="168.1">1</text>
<text x="75.2" y="168.1">2</text>
<text x="154.7" y="169.2">DIO_26</text>
<text x="154.7" y="171.7">DIO_27</text>
<text x="166.6" y="168.1">39</text>
<text x="166.6" y="170.6">40</text>
<text x="166.6" y="173.1">41</text>
<text x="154.7" y="174.3">DIO_28</text>
<text x="154.7" y="176.8">DIO_29</text>
<text x="154.7" y="179.3">DIO_30</text>
<text x="166.6" y="175.7">42</text>
<text x="166.6" y="178.2">43</text>
<text x="157.2" y="184.4">RF_P</text>
<text x="166.6" y="183.3">1</text>
<text x="166.6" y="185.8">2</text>
<text x="377.4" y="184.4">FEED</text>
<text x="156.9" y="186.9">RF_N</text>
<text x="166.6" y="190.9">23</text>
<text x="377.4" y="189.5">GND</text>
<text x="77.2" y="196">P$2</text>
<text x="85.4" y="197.1">2</text>
<text x="99.8" y="197.1">1</text>
<text x="105.7" y="196">P$1</text>
<text x="154.1" y="192">DCOUPL</text>
<text x="158.1" y="197.1">EGP</text>
<text x="166.6" y="196">49</text>
<text x="377.4" y="192">GND</text>
<text x="77.2" y="201.1">P$4</text>
<text x="85.4" y="202.2">4</text>
<text x="99.8" y="202.2">3</text>
<text x="105.7" y="201.1">P$3</text>
<text x="77.2" y="206.1">P$6</text>
<text x="85.4" y="207.3">6</text>
<text x="99.8" y="207.3">5</text>
<text x="105.7" y="206.1">P$5</text>
<text x="77.2" y="211.2">P$8</text>
<text x="85.4" y="212.3">8</text>
<text x="99.8" y="212.3">7</text>
<text x="105.7" y="211.2">P$7</text>
<text x="76" y="216.3">P$10</text>
<text x="76" y="221.4">P$12</text>
<text x="85.4" y="217.4">10</text>
<text x="99.8" y="217.4">9</text>
<text x="105.7" y="216.3">P$9</text>
<text x="105.7" y="221.4">P$11</text>
<text x="76" y="226.5">P$14</text>
<text x="85.4" y="222.5">12</text>
<text x="85.4" y="227.6">14</text>
<text x="98.7" y="222.5">11</text>
<text x="98.7" y="227.6">13</text>
<text x="105.7" y="226.5">P$13</text>
<text x="76" y="231.5">P$16</text>
<text x="85.4" y="232.7">16</text>
<text x="98.7" y="232.7">15</text>
<text x="105.7" y="231.5">P$15</text>
<text x="76" y="236.6">P$18</text>
<text x="85.4" y="237.7">18</text>
<text x="98.7" y="237.7">17</text>
<text x="105.7" y="236.6">P$17</text>
<text x="76" y="241.7">P$20</text>
<text x="85.4" y="242.8">20</text>
<text x="98.7" y="242.8">19</text>
<text x="105.7" y="241.7">P$19</text>
</g>
<g font-size="1.8" fill="#505050">
<text x="235.4" y="101.9">U2</text>
<text x="235.4" y="130.3">LIS3DH</text>
</g>
<g font-size="1.4" fill="#505050">
<text x="65" y="24.9" transform="rotate(-90 65 24.9)">R4</text>
<text x="66.5" y="24.9" transform="rotate(-90 66.5 24.9)">33 Ohm</text>
<text x="124.3" y="71.3">10uH</text>
<text x="124.3" y="68.1">L1</text>
<text x="249.4" y="170.3" transform="rotate(-90 249.4 170.3)">L2</text>
<text x="252.5" y="170.3" transform="rotate(-90 252.5 170.3)">2.4 nH</text>
<text x="291.9" y="185.6">2 nH</text>
<text x="291.9" y="182.4">L5</text>
<text x="317.3" y="185.6">2 nH</text>
<text x="317.3" y="182.4">L4</text>
<text x="264" y="190">L3</text>
<text x="264" y="193.2">2.4 nH</text>
</g>
</svg>
